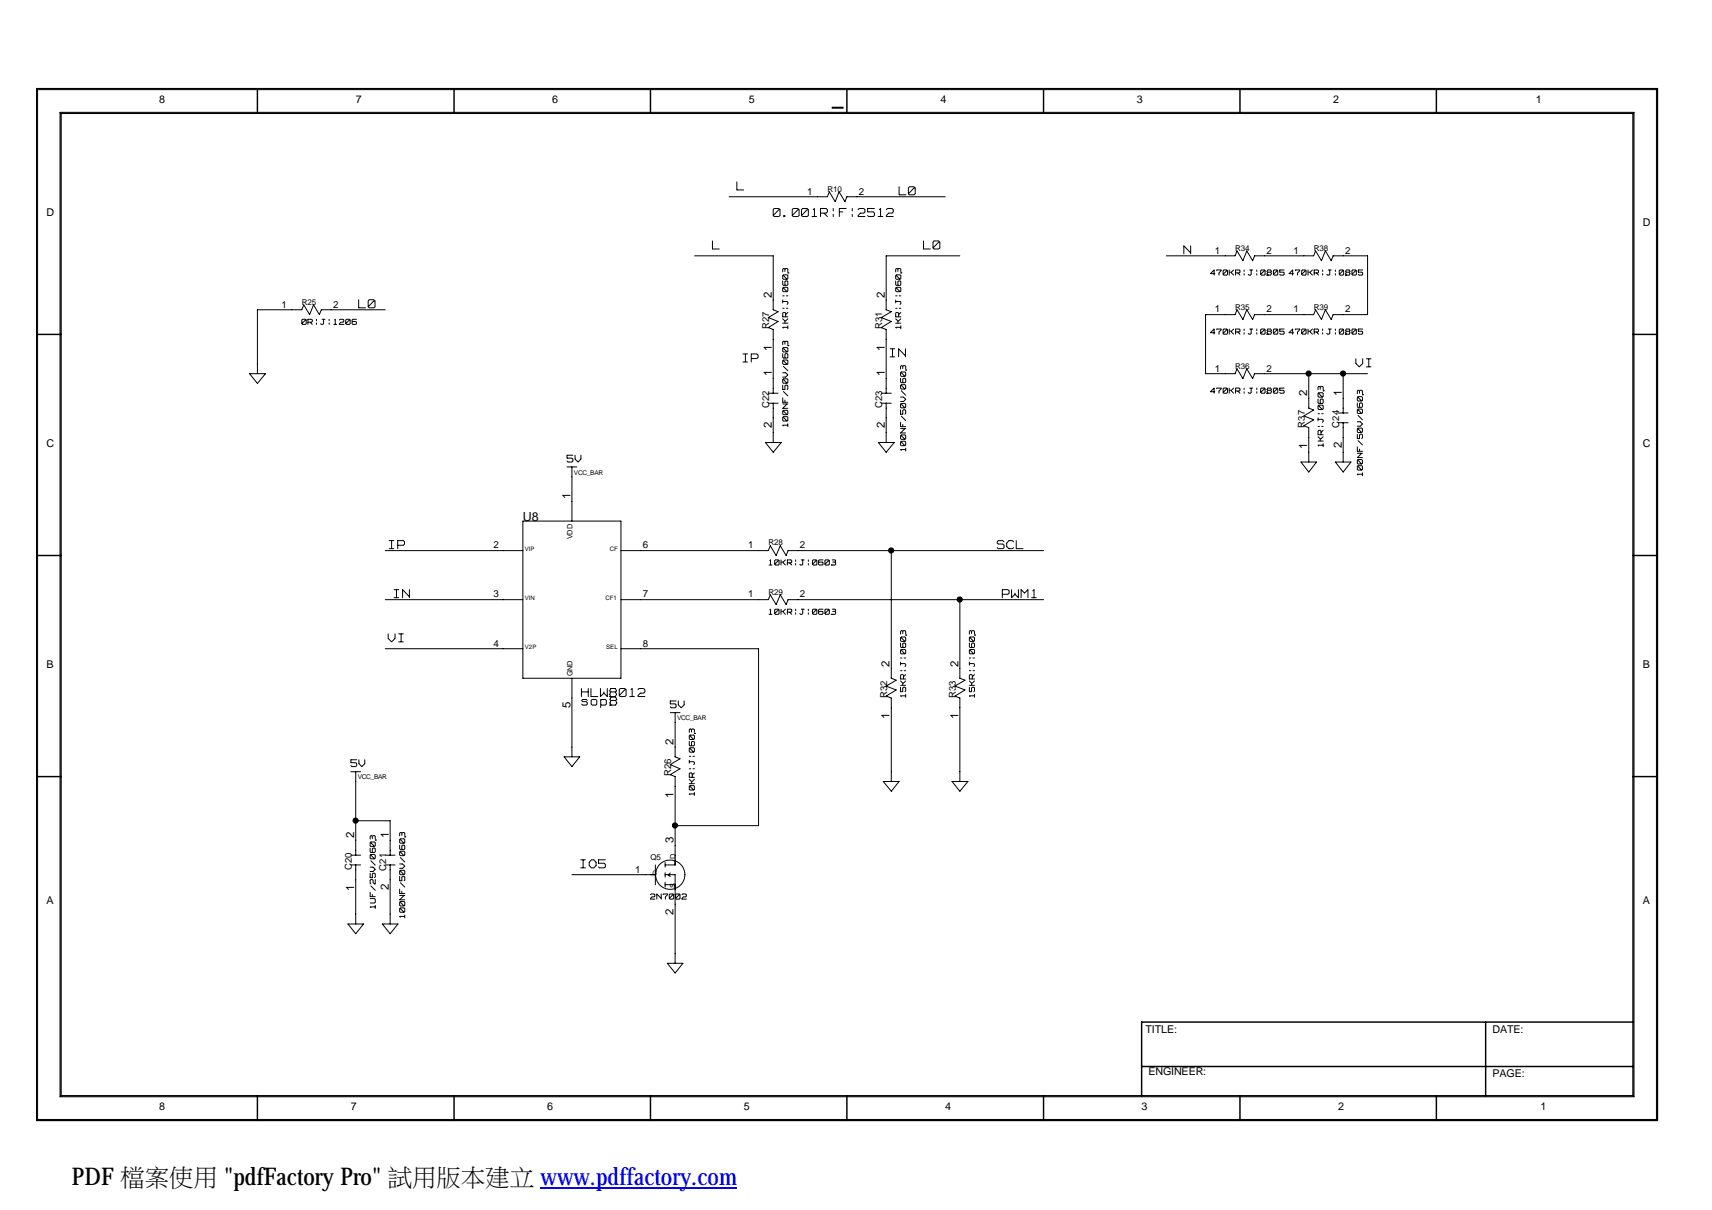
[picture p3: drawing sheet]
<svg xmlns="http://www.w3.org/2000/svg" width="297mm" height="210mm" viewBox="0 0 297 210" stroke-linecap="round" stroke-linejoin="round" font-family="sans-serif">
<g fill="none" stroke="#000" stroke-width=".25">
<path d="M6.3 15.4h281.3v179h-281.3zM10.6 19.7h272.7v170.4h-272.7zM44.7 15.4v4.3M78.8 15.4v4.3M112.9 15.4v4.3M146.9 15.4v4.3M181.1 15.4v4.3M215.1 15.4v4.3M249.2 15.4v4.3M6.3 58h4.3M283.3 58h4.3M6.3 96.4h4.3"/>
<path d="M283.3 96.4h4.3M6.3 134.7h4.3M283.3 134.7h4.3M257.8 177.3v12.8M283.3 177.3h-85.2v12.8M44.7 190.1v4.3M78.8 190.1v4.3M112.9 190.1v4.3M146.9 190.1v4.3M181.1 190.1v4.3M198.1 185h85.2M215.1 190.1v4.3"/>
<path d="M249.2 190.1v4.3"/>
</g>
<g fill="none" stroke="#000" stroke-width=".17">
<path d="M6.5 15.6h280.9v178.6h-280.9zM10.4 19.5h273.1v170.8h-273.1zM144.4 18.6h1.9v.2h-1.9zM126.5 34.1h17.1l.3-.8 1 1.7 .7-1.7 1 1.7 .3-.9h17.1M127.8 31.6v1.3M127.9 32.9h1.1M134.2 36.4v1M134.2 37.4l.1 .2M134.3 36.2l-.1 .2M134.4 37.6h.7M134.4 36.2h.7M135.1 36.4l-.9 1"/>
<path d="M135.1 36.4h.2M135.1 36.2l.2 .2M135.3 37.4l-.2 .2M135.3 36.4v1M136 37.4h.1M136 37.4v.2M136 37.6h.1M136.2 37.4v.2M137.5 37.4l.1 .2M137.5 36.4v1M137.6 36.2l-.1 .2M137.7 37.6h.7"/>
<path d="M137.7 36.2h.7M138.4 36.4l-.9 1M138.4 36.4h.2M138.4 36.2l.2 .2M138.6 37.4l-.2 .2M138.6 36.4v1M139.1 37.4l.1 .2M139.1 36.4v1M139.2 36.2l-.1 .2M139.3 36.2h.7l.3 .2M140 36.4l-.9 1M140 36.4h.2"/>
<path d="M140.3 36.4v1M140.3 37.4l-.3 .2h-.7M140.9 37.6h.8M141.3 36.2l-.2 .2M141.3 36.2v1.3M142.4 36.2h.9M142.4 36.2v1.4M142.4 37h.9M143 37l.6 .6M143.3 36.2l.3 .2M143.6 36.8l-.3 .2M143.6 36.4v.3"/>
<path d="M144.6 36.2v.4M144.6 37.2v.4M145.6 36.2h1.2M145.6 36.2v1.4M145.7 36.8h.5M147.9 36.2v.4M147.9 37.2v.4M148.9 37.4v.2M148.9 37.6h1.2M149.1 36.2l-.2 .2M149.1 36.2h.7M149.3 37l-.4 .4"/>
<path d="M149.3 37h.5M149.9 36.2l.2 .2M150.1 36.4v.3M150.1 36.8l-.2 .2M150.5 37.4l.2 .2M150.7 37.6h.8M151.5 36.8l.2 .2M151.7 37.4l-.2 .2M151.7 37v.4M151.7 36.2h-1.1l-.1 .6h1M152.4 37.6h.8M152.8 36.2l-.2 .2"/>
<path d="M152.8 36.2v1.3M153.8 37.4v.2M153.8 37.6h1.2M154 36.2l-.2 .2M154 36.2h.7M154.2 37l-.4 .4M154.2 37h.5M154.8 36.2l.2 .2M155 36.4v.3M155 36.8l-.2 .2M156 32.4v1.4M156 33.8h1.2"/>
<path d="M157.6 33.6l.2 .2M157.6 32.7v.9l.9-.9M157.8 32.4l-.2 .2M157.8 33.8h.7M157.8 32.4h.7M158.6 32.6h.1M158.6 32.4l.2 .2M158.8 33.6l-.2 .2M158.8 32.7v.9M52.4 56.1l.1 .2M52.4 55.6v.5M52.5 55.4l-.1 .1"/>
<path d="M52.5 56.3h.5M52.5 55.4h.5M53 55.6l-.6 .5M53 55.5h.1M53 55.4l.1 .1M53.1 56.1l-.1 .2M53.1 55.6v.5M53.4 55.4h.6M53.4 55.4v.9M53.5 55.9h.5M53.8 55.9l.4 .4M54.1 55.4l.1 .1"/>
<path d="M54.2 55.8l-.1 .1M54.2 55.6v.1M54.9 55.4v.2M54.9 56v.3M55.6 56.1l.2 .2M55.8 56.3h.2M55.9 55.4h.5M56.1 56.1l-.1 .2M56.1 55.4v.7M57.1 55.4v.2M57.1 56v.3M57.9 56.3h.5"/>
<path d="M58.2 55.4l-.2 .1M58.2 55.4v.8M58.9 56.2v.1M58.9 56.3h.7M59 55.4l-.1 .1M59.1 55.4h.4M59.1 55.9l-.2 .2M59.2 55.9h.3M59.5 55.4l.1 .1M59.6 55.6v.1M59.6 55.8l-.1 .1M60 56.1l.1 .2"/>
<path d="M60 55.6v.5M60.1 55.4l-.1 .1M60.2 56.3h.4M60.2 55.4h.4M60.6 55.6l-.6 .5M60.6 55.5h.1M60.6 55.4l.1 .1M60.7 56.1l-.1 .2M60.7 55.6v.5M61.1 56.1l.1 .2M61.1 55.6v.5M61.2 55.8l-.1 .1"/>
<path d="M61.2 55.4l-.1 .1M61.3 56.3h.4M61.3 55.8h.4M61.3 55.4h.5M61.7 55.8l.1 .1M61.8 55.9v.2M61.8 56.1l-.1 .2M62.2 52v1.4M62.3 53.4h1.1M63.9 53.2l.2 .2M63.9 52.3v.9M64.1 52l-.2 .2"/>
<path d="M64.1 53.4h.7M64.1 52h.7M64.8 52.3l-.9 .9M64.9 52.2h.1M64.9 52l.2 .2M65.1 53.2l-.2 .2M65.1 52.3v.9M66.8 53.7h-11l-.4 .9-1-1.7-.7 1.7-1-1.7-.3 .8h-7.7v11.1M120.5 44.4h13.7v9.3l.8 .4-1.7 1 1.7 .7-1.7 1 .9 .4v11M123.6 41.8v1.4M123.7 43.2h1.1M135.8 51.3h.3"/>
<path d="M135.8 53.5h.3M135.8 56.8l.1 .1M135.8 48.3l.1 .1M135.8 49.4l.1 .1M135.8 50.5l.1 .1M135.8 46.8v.4M135.8 47.9v.4M135.8 48.7v.6M135.8 50v.4M135.8 52v.5M135.8 54.4v.6M135.8 59.4v.4"/>
<path d="M135.8 56.1h.9M135.8 55.3l.4 .4M135.8 52.3h.7M135.8 55h.9M135.8 56.8h.9M135.9 59.2l-.1 .1M135.9 47.7v.1M135.9 49.9v.1M135.9 46.6l-.1 .1M135.9 47.7l-.1 .1M135.9 49.8l-.1 .2M135.9 54.2l-.1 .1"/>
<path d="M136 59.2h.1M136 46.6h.1M136 54.2h.1M136 47.7h.5M136 48.4h.5M136 49.5h.5M136 49.8h.5M136 50.6h.5M136 47.9l.5 .5M136 50l.5 .6M136.1 59.2l.1 .1M136.1 46.6l.1 .1"/>
<path d="M136.2 46.8v.3M136.2 48.9v.4M136.2 55.7v.3M136.2 59.4v.3M136.2 49.4l.1 .1M136.2 54.2l.1 .1M136.2 55.7h.1M136.3 59.2l-.1 .1M136.3 46.6l-.1 .1M136.3 48.7l-.1 .2M136.3 54.4v.5M136.4 59.2h.1"/>
<path d="M136.4 46.6h.1M136.4 48.7h.1M136.4 51.3h.3M136.4 53.5h.3M136.6 59.2l.1 .1M136.6 46.6l.1 .1M136.6 47.7l.1 .1M136.6 48.7l.1 .2M136.6 49.8l.1 .2M136.6 52.3l.1 .1M136.7 60h.1M136.7 47.3h.1"/>
<path d="M136.7 48.3l-.1 .1M136.7 49.4l-.1 .1M136.7 50.5l-.1 .1M136.7 46.8v.4M136.7 47.9v.4M136.7 48.9v.4M136.7 50v.4M136.7 52.5v.1M136.7 56.5v.5M136.7 59.4v.4M136.7 52.7l-.1 .1M136.7 54.2l-.3 .3"/>
<path d="M136.7 55.3l-.3 .3M155.4 48.3l.1 .1M155.4 49.4l.1 .1M155.4 50.5l.1 .1M155.4 51.3h.3M155.4 53.5h.3M155.4 56.8l.1 .1M155.4 55.3l.4 .4M155.4 46.8v.4M155.4 47.9v.4M155.4 48.7v.6M155.4 50v.4"/>
<path d="M155.4 52v.5M155.4 54.4v.6M155.4 56.1h.9M155.4 52.3h.7M155.4 55h.9M155.4 56.8h.9M155.5 46.6l-.1 .1M155.5 47.7v.1M155.5 49.9v.1M155.5 47.7l-.1 .1M155.5 49.8l-.1 .2M155.5 54.2l-.1 .1"/>
<path d="M155.6 46.6h.1M155.6 54.2h.1M155.6 47.9l.5 .5M155.6 47.7h.5M155.6 48.4h.5M155.6 49.5h.5M155.6 50l.5 .6M155.6 49.8h.5M155.6 50.6h.5M155.7 46.6l.1 .1M155.8 46.8v.3M155.8 48.9v.4"/>
<path d="M155.8 55.7v.3M155.8 49.4l.1 .1M155.8 54.2l.1 .1M155.8 55.7h.1M155.9 46.6l-.1 .1M155.9 48.7l-.1 .2M155.9 54.4v.5M156 46.6h.1M156 48.7h.1M156 51.3h.3M156 53.5h.3M156.2 46.6l.1 .1"/>
<path d="M156.2 47.7l.1 .1M156.2 48.7l.1 .2M156.2 49.8l.1 .2M156.2 52.3l.1 .1M156.3 47.3h.1M156.3 48.3l-.1 .1M156.3 49.4l-.1 .1M156.3 50.5l-.1 .1M156.3 46.8v.4M156.3 47.9v.4M156.3 48.9v.4M156.3 50v.4"/>
<path d="M156.3 52.5v.1M156.3 56.5v.5M156.3 52.7l-.1 .1M156.3 54.2l-.3 .3M156.3 55.3l-.3 .3M160.2 41.8v1.4M160.3 43.2h1.1M161.9 43l.2 .2M161.9 42.1v.9M162.1 41.8l-.2 .2M162.1 43.2h.7M162.1 41.8h.7"/>
<path d="M162.8 42.1l-.9 .9M162.9 42h.1M162.9 41.8l.2 .2M163.1 43l-.2 .2M163.1 42.1v.9M166.5 44.4h-12.7v9.3l.8 .4-1.7 1 1.7 .7-1.7 1 .9 .4v11M202.4 44.4h11.9l.3-.9 1 1.7 .7-1.7 1 1.7 .4-.8h10.2l.4-.9 1 1.7 .7-1.7 1 1.7 .3-.8h6v10.2h-6l-.3 .8-1-1.7-.7 1.7-1-1.7-.4 .9h-10.2l-.4 .8-1-1.7-.7 1.7-1-1.7-.3 .9h-5.1v10.2h5.1l.3-.8 1 1.7 .7-1.7 1 1.7 .4-.9h19.6M205.4 42.6l1.1 1.2M205.4 42.7v1.3M206.6 42.6v1.4M210.1 57.7h.7M210.1 47.5h.7"/>
<path d="M210.7 46.9v.8M210.7 57.1v.9M210.7 46.8l-.7 .7M210.7 57.1l-.7 .6M211.1 46.8v.2M211.1 57.1v.1M211.2 57.1h.6M211.2 46.8h.6M211.5 47.4v.3M211.5 57.6v.4M211.8 47l-.3 .3M211.8 57.2l-.3 .4"/>
<path d="M211.9 46.8v.2M211.9 57.1v.1M212.2 47.6l.1 .1M212.2 57.2v.6l.1 .2M212.2 47v.6M212.3 46.8l-.1 .2M212.3 57.1l-.1 .1M212.4 58h.4M212.4 47.7h.4M212.4 57.1h.4M212.4 46.8h.4M212.8 47l-.5 .6"/>
<path d="M212.8 57.2l-.5 .6M212.9 57.2h.1M212.9 47h.1M212.9 46.8l.1 .2M212.9 57.1l.1 .1M213 47.6l-.1 .1M213 57.2v.6l-.1 .2M213 47v.6M213.3 46.8v.9M213.3 57.1v.9M213.3 57.5h.3M213.3 47.2h.3"/>
<path d="M213.7 57.5v.1M213.7 47.4l.3 .3M213.7 57.6l.3 .4M214 46.8l-.3 .5M214 57.1l-.3 .4M214.4 57.1h.6M214.4 46.8h.6M214.4 46.9v.8M214.4 57.1v.9M214.4 57.6h.6M214.4 47.3h.6M214.8 47.4l.3 .3"/>
<path d="M214.8 57.6l.3 .4M215 46.8l.1 .2M215 57.1l.1 .1M215.1 47.2l-.1 .1M215.1 47v.2M215.1 57.2v.2M215.1 57.5l-.1 .1M215.9 46.8v.3M215.9 47.5v.2M215.9 57.1v.2M215.9 57.7v.3M216.6 47.6l.1 .1"/>
<path d="M216.6 57.8l.1 .2M216.7 58h.2M216.7 47.7h.2M216.8 57.1h.5M216.8 46.8h.5M217.1 47.6l-.1 .1M217.1 57.1v.7l-.1 .2M217.1 46.9v.7M218.1 46.8v.3M218.1 47.5v.2M218.1 57.1v.2M218.1 57.7v.3"/>
<path d="M218.7 47.6l.2 .1M218.7 57.2v.6l.2 .2M218.7 47v.6M218.9 46.8l-.2 .2M218.9 57.1l-.2 .1M218.9 58h.4M218.9 47.7h.4M218.9 57.1h.4M218.9 46.8h.4M219.3 47l-.5 .6M219.3 57.2l-.5 .6M219.4 57.2h.1"/>
<path d="M219.4 47h.1M219.4 46.8l.1 .2M219.4 57.1l.1 .1M219.5 47.6l-.1 .1M219.5 57.2v.6l-.1 .2M219.5 47v.6M219.8 47.7h.1M219.8 58h.1M220 46.8l-.2 .3 .2 .1-.2 .3 .2 .2M220 57.1l-.2 .2 .2 .2-.2 .2 .2 .3M220 58h.4M220 57.5h.4"/>
<path d="M220 47.7h.4M220 47.2h.4M220 57.1h.4M220 46.8h.4M220.5 46.8l.1 .3-.1 .1 .1 .3-.1 .2M220.5 57.1l.1 .2-.1 .2 .1 .2-.1 .3M220.9 47.6l.2 .1M220.9 57.2v.6l.2 .2M220.9 47v.6M221.1 46.8l-.2 .2M221.1 57.1l-.2 .1M221.1 58h.4"/>
<path d="M221.1 47.7h.4M221.1 57.1h.4M221.1 46.8h.4M221.5 57.2l-.5 .6M221.5 47l-.5 .6M221.6 57.2h.1M221.6 47h.1M221.6 46.8l.1 .2M221.6 57.1l.1 .1M221.7 47.6l-.1 .1M221.7 57.2v.6l-.1 .2M221.7 47v.6"/>
<path d="M222 47.6l.2 .1M222 57.8l.2 .2M222 46.8v.4M222 57.1v.4M222.1 57.5h.5M222.1 47.2h.5M222.1 57.1h.7M222.1 46.8h.7M222.2 58h.4M222.2 47.7h.4M222.7 47.2l.1 .1M222.7 57.5l.1 .1"/>
<path d="M222.8 47.6l-.1 .1M222.8 47.4v.2M222.8 57.6l-.1 .4M223.7 57.7h.7M223.7 47.5h.7M224.3 57.1l-.7 .6M224.3 46.9v.8M224.3 57.1v.9M224.3 46.8l-.7 .7M224.7 46.8v.2M224.7 57.1v.1M224.8 57.1h.7"/>
<path d="M224.8 46.8h.7M225.1 47.4v.3M225.1 57.6v.4M225.5 57.2l-.4 .4M225.5 47l-.4 .3M225.5 46.8v.2M225.5 57.1v.1M225.8 57.2v.6l.2 .2M225.8 47.6l.2 .1M225.8 47v.6M226 57.1l-.2 .1M226 46.8l-.2 .2"/>
<path d="M226 58h.4M226 47.7h.4M226 57.1h.4M226 46.8h.4M226.4 57.2l-.5 .6M226.4 47l-.5 .6M226.5 57.2h.1M226.5 57.1l.1 .1M226.5 47h.1M226.5 46.8l.1 .2M226.6 57.2v.6l-.1 .2M226.6 47.6l-.1 .1"/>
<path d="M226.6 47v.6M226.9 46.8v.9M226.9 57.1v.9M227 57.5h.3M227 47.2h.3M227.3 57.5v.1M227.4 57.6l.3 .4M227.4 47.4l.3 .3M227.7 46.8l-.4 .5M227.7 57.1l-.4 .4M228 57.1h.6M228 46.9v.8"/>
<path d="M228 57.1v.9M228 46.8h.6M228 57.6h.6M228 47.3h.6M228.4 57.6l.4 .4M228.4 47.4l.4 .3M228.6 57.1l.2 .1M228.6 46.8l.2 .2M228.8 57.5l-.2 .1M228.8 47v.2M228.8 57.2v.2M228.8 47.2l-.2 .1"/>
<path d="M229.5 46.8v.3M229.5 47.5v.2M229.5 57.1v.2M229.5 57.7v.3M230.2 57.8l.1 .2M230.2 47.6l.1 .1M230.4 58h.1M230.4 47.7h.1M230.5 57.1h.5M230.5 46.8h.5M230.7 57.1v.7l-.1 .2M230.7 47.6l-.1 .1"/>
<path d="M230.7 46.9v.7M231.7 46.8v.3M231.7 47.5v.2M231.7 57.1v.2M231.7 57.7v.3M232.4 57.2v.6l.1 .2M232.4 47.6l.1 .1M232.4 47v.6M232.5 57.1l-.1 .1M232.5 46.8l-.1 .2M232.5 58h.5M232.5 47.7h.5"/>
<path d="M232.5 57.1h.5M232.5 46.8h.5M233 57.2l-.6 .6M233 47l-.6 .6M233 57.2h.1M233 57.1l.1 .1M233 47h.1M233 46.8l.1 .2M233.1 57.2v.6l-.1 .2M233.1 47.6l-.1 .1M233.1 47v.6M233.5 58h.1"/>
<path d="M233.5 47.7h.1M233.6 57.1l-.1 .2 .1 .2-.1 .2 .1 .3M233.6 46.8l-.1 .3 .1 .1-.1 .3 .1 .2M233.6 58h.5M233.6 57.5h.5M233.6 47.7h.5M233.6 47.2h.5M233.6 57.1h.5M233.6 46.8h.5M234.1 57.1l.1 .2-.1 .2 .1 .2-.1 .3M234.1 46.8l.1 .3-.1 .1 .1 .3-.1 .2M234.6 57.2v.6l.1 .2"/>
<path d="M234.6 47.6l.1 .1M234.6 47v.6M234.7 57.1l-.1 .1M234.7 46.8l-.1 .2M234.7 58h.5M234.7 47.7h.5M234.7 57.1h.5M234.7 46.8h.5M235.2 57.2l-.6 .6M235.2 47l-.6 .6M235.2 57.2h.1M235.2 57.1l.1 .1"/>
<path d="M235.2 47h.1M235.2 46.8l.1 .2M235.3 57.2v.6l-.1 .2M235.3 47.6l-.1 .1M235.3 47v.6M235.7 57.8l.1 .2M235.7 47.6l.1 .1M235.7 46.8v.4M235.7 57.1v.4M235.7 57.5h.6M235.7 47.2h.6M235.7 57.1h.7"/>
<path d="M235.7 46.8h.7M235.8 58h.5M235.8 47.7h.5M236.3 57.5l.1 .1M236.3 47.2l.1 .1M236.4 57.6l-.1 .4M236.4 47.4v.2M236.4 47.6l-.1 .1M43.3 64.8h2.8l-1.4 1.7zM98.4 80l.2 .2M98.4 79v.5M98.4 79.5h.8"/>
<path d="M98.4 79h1M99.2 79.5l.2 .1M99.4 80l-.2 .2M99.4 79.7v.2M99.8 79.6l.4 .5M99.8 79v.6M100.8 79v.6M100.8 79.6l-.5 .6M128.9 61.4h.8M128.9 62.8h.8M129.3 61.4v1.4M130.3 61.4h1"/>
<path d="M130.3 61.4v1.4M130.4 62.2h.9M131.3 61.4l.2 .2M131.5 62l-.2 .2M131.5 61.7v.2M132.8 76.8h2.8l-1.4 1.7zM133.3 68.2h1.7M133.3 69.9h1.7M134.2 69.9v6.9M135.8 60.9l.1 .2M135.8 62l.1 .1M135.8 63.1l.1 .1"/>
<path d="M135.8 66.4l.1 .1M135.8 71.8l.1 .1M135.8 72.9l.1 .1M135.8 73.8l.1 .1M135.8 60.5v.4M135.8 61.4v.5M135.8 62.6v.4M135.8 65.9v.4M135.8 66.8v.7M135.8 69v.8M135.8 71.3v.5M135.8 72.4v.5"/>
<path d="M135.8 64.7h.5M135.8 65.4h.5M135.8 67.6h.4M135.8 70.1h.9M135.8 69.8h.9M135.8 70.8h.9M135.8 73.8h.9M135.9 60.3v.1M135.9 62.5v.1M135.9 65.8h.1M135.9 71.2v.1M135.9 72.3v.1"/>
<path d="M135.9 60.3l-.1 .1M135.9 62.5l-.1 .1M135.9 65.7l-.1 .1M135.9 71.2l-.1 .1M135.9 72.3l-.1 .1M135.9 63.6l.8 .7M135.9 67.9l.8 .8M136 60.5l.5 .5M136 60.3h.5M136 61.1h.5M136 62.1h.5M136 62.6l.5 .6"/>
<path d="M136 62.5h.5M136 63.2h.5M136 65.9l.5 .5M136 65.7h.5M136 66.5h.5M136 71.3l.5 .6h-.5M136 71.2h.5M136 72.4l.5 .6M136 72.3h.5M136 73h.5M136.2 61.5v.4M136.2 67v.5"/>
<path d="M136.2 69.4v.3M136.2 62l.1 .1M136.3 61.4l-.1 .1M136.3 66.8l-.1 .1M136.3 64.7l.4 .3M136.4 61.4h.1M136.4 66.8h.1M136.5 70.1l-.7 .7M136.6 60.3l.1 .1M136.6 61.4l.1 .1M136.6 62.5l.1 .1M136.6 65.7l.1 .1"/>
<path d="M136.6 66.8l.1 .1M136.6 71.2l.1 .1M136.6 72.3l.1 .1M136.7 65.1l-.4 .3M136.7 60.9l-.1 .2M136.7 62l-.1 .1M136.7 63.1l-.1 .1M136.7 66.4l-.1 .1M136.7 67.5l-.1 .1M136.7 71.8l-.1 .1M136.7 72.9l-.1 .1M136.7 60.5v.4"/>
<path d="M136.7 61.5v.4M136.7 62.6v.4M136.7 65.9v.4M136.7 67v.4M136.7 71.3v.5M136.7 72.4v.5M136.7 73.5v.5M152.4 76.8h2.8l-1.4 1.7zM152.9 68.2h1.7M152.9 69.9h1.7M153.8 69.9v6.9M154.4 60.5h.8"/>
<path d="M154.4 61.9h.8M154.9 60.6v1.3M155.9 60.6v1.3M155.9 60.5l1.2 1.2M156.3 65.2l.1 .1M156.3 66.3l.1 .1M156.3 67.4l.1 .1M156.3 70.6l.1 .2M156.3 76.1l.1 .1M156.3 77.2l.1 .1M156.3 78l.1 .1M156.3 63.6v.4"/>
<path d="M156.3 64.7v.4M156.3 65.6v.6M156.3 66.9v.4M156.3 71.1v.7M156.3 73.3v.7M156.3 75.6v.4M156.3 76.7v.4M156.3 68.9h.4M156.3 69.7h.4M156.3 71.9h.3M156.3 74.4h.8M156.3 74h.8"/>
<path d="M156.3 75.1h.8M156.3 78h.8M156.4 64.6v.1M156.4 66.8v.1M156.4 70v.1M156.4 75.5v.1M156.4 76.6v.1M156.4 63.4l-.1 .2M156.4 64.5l-.1 .2M156.4 66.7l-.1 .2M156.4 70l-.1 .1v.5M156.4 75.5l-.1 .1"/>
<path d="M156.4 76.6l-.1 .1M156.4 67.8l.7 .8M156.4 72.2l.7 .8M156.4 63.4h.1M156.4 66.9l.6 .6M156.4 70h.6M156.4 75.5h.6M156.4 64.7l.6 .5M156.4 64.5h.6M156.4 65.3h.6M156.4 66.4h.6M156.4 66.7h.6"/>
<path d="M156.4 67.5h.6M156.4 70.2l.6 .5M156.4 70.8h.6M156.4 75.6l.6 .6M156.4 76.2h.6M156.4 76.7l.6 .6M156.4 76.6h.6M156.4 77.3h.6M156.5 63.4l.1 .2M156.6 63.6v.3M156.6 65.8v.4M156.6 71.3v.5"/>
<path d="M156.6 73.6v.4M156.6 66.3l.1 .1M156.8 65.6l-.2 .2M156.8 63.4l-.1 .1M156.8 71.1l-.2 .1M156.8 68.9l.3 .4M156.8 63.4h.2M156.8 65.6h.2M156.8 71.1h.2M157 74.4l-.7 .7M157 70l.1 .2v.4M157 63.4l.1 .2"/>
<path d="M157 64.5l.1 .2M157 65.6l.1 .2M157 66.7l.1 .2M157 71.1l.1 .1M157 75.5l.1 .1M157 76.6l.1 .1M157.1 69.3l-.3 .4M157.1 60.5v1.4M157.1 64.2h.1M157.1 63.6v.4M157.1 64.7v.4M157.1 65.8v.4"/>
<path d="M157.1 66.9v.4M157.1 71.3v.4M157.1 75.6v.4M157.1 76.7v.4M157.1 77.7v.5M157.1 65.2l-.1 .1M157.1 66.3l-.1 .1M157.1 67.4l-.1 .1M157.1 70.6l-.1 .2M157.1 71.7l-.1 .2M157.1 76.1l-.1 .1M157.1 77.2l-.1 .1"/>
<path d="M210.1 68h.7M210.7 67.3l-.7 .7M210.7 67.4v.8M211.1 67.3v.2M211.2 67.3h.6M211.5 67.9v.3M211.8 67.5l-.3 .3M211.9 67.3v.2M212.2 68.1l.1 .1M212.2 67.5v.5M212.3 67.3l-.1 .2M212.4 68.2h.4"/>
<path d="M212.4 67.3h.4M212.8 67.5l-.5 .5M212.9 67.5h.1M212.9 67.3l.1 .2M213 68.1l-.1 .1M213 67.5v.5M213.3 67.3v.9M213.3 67.7h.3M213.7 67.7v.1M213.7 67.9l.3 .3M214 67.3l-.3 .4M214.4 67.4v.8"/>
<path d="M214.4 67.3h.6M214.4 67.8h.6M214.8 67.9l.3 .3M215 67.3l.1 .2M215.1 67.5v.2M215.1 67.7l-.1 .1M215.9 67.3v.3M215.9 68v.2M216.6 68.1l.1 .1M216.7 68.2h.2M216.8 67.3h.5M217.1 68.1l-.1 .1"/>
<path d="M217.1 67.4v.6M218.1 67.3v.3M218.1 68v.2M218.7 68.1l.2 .1M218.7 67.5v.5M218.9 67.3l-.2 .2M218.9 68.2h.4M218.9 67.3h.4M219.3 67.5l-.5 .5M219.4 67.5h.1M219.4 67.3l.1 .2M219.5 68.1l-.1 .1"/>
<path d="M219.5 67.5v.5M219.8 68.2h.1M220 67.3l-.2 .3 .2 .1-.2 .3 .2 .2M220 67.7h.4M220 68.2h.4M220 67.3h.4M220.5 67.3l.1 .3-.1 .1 .1 .3-.1 .2M220.9 68.1l.2 .1M220.9 67.5v.5M221.1 67.3l-.2 .2M221.1 68.2h.4M221.1 67.3h.4"/>
<path d="M221.5 67.5l-.5 .5M221.6 67.5h.1M221.6 67.3l.1 .2M221.7 68.1l-.1 .1M221.7 67.5v.5M222 68.1l.2 .1M222 67.3v.4M222.1 67.7h.5M222.1 67.3h.7M222.2 68.2h.4M222.7 67.7l.1 .1M222.8 67.9v.1"/>
<path d="M222.8 68.1l-.1 .1M227.1 64.8v6l.8 .3-1.7 1.1 1.7 .6-1.7 1 .9 .4v6M228.7 68.8l.1 .1M228.7 69.9l.1 .1M228.7 70.9l.1 .1M228.7 71.8h.2M228.7 74h.2M228.7 77.2l.1 .2M228.7 67.2v.4M228.7 68.3v.4M228.7 69.2v.6M228.7 70.5v.4"/>
<path d="M228.7 72.5v.5M228.7 74.8v.6M228.7 76.5h.9M228.7 75.7l.4 .4M228.7 72.7h.7M228.7 75.4h.9M228.7 77.2h.8M228.8 67l-.1 .2M228.8 68.2v.1M228.8 70.3v.1M228.8 68.1l-.1 .2M228.8 70.3l-.1 .1"/>
<path d="M228.8 74.6l-.1 .2M228.9 68.3l.5 .5M228.9 67h.1M228.9 74.6h.1M228.9 68.1h.5M228.9 68.9h.5M228.9 70h.5M228.9 70.5l.5 .5M228.9 70.3h.5M228.9 71h.5M228.9 67l.2 .2M229.1 74.6l.1 .2"/>
<path d="M229.1 67.2v.3M229.1 69.4v.4M229.1 76.2v.3M229.1 69.9h.1M229.1 76.1h.1M229.2 67l-.1 .1M229.2 69.2l-.1 .2M229.2 74.8v.6M229.2 67h.2M229.2 69.2h.2M229.3 71.8h.3M229.3 74h.3"/>
<path d="M229.4 67l.2 .2M229.4 68.1l.2 .2M229.4 70.3l.2 .1M229.4 69.2l.2 .2M229.4 72.7l.2 .2M229.6 67.8h.1M229.6 68.8l-.2 .1M229.6 69.9l-.2 .1M229.6 70.9l-.2 .1M229.6 67.2v.4M229.6 68.3v.4M229.6 69.4v.4"/>
<path d="M229.6 70.5v.4M229.6 72.9v.2M229.6 77v.5M229.6 73.1l-.2 .2M229.6 74.6l-.4 .4M229.6 75.7l-.4 .4M232.2 71.6h1.7M232.2 73.3h1.7M233 64.8v6.8M233 73.3v6.9M235.2 63l.6 .6M235.2 62.2v.8"/>
<path d="M235.5 69.4l.1 .2M235.5 70.5l.1 .2M235.5 71.6l.1 .1M235.5 74.9l.1 .1M235.5 67.9v.4M235.5 69v.4M235.5 69.9v.6M235.5 71.1v.5M235.5 74.4v.5M235.5 75.3v.7M235.5 77.5v.8M235.5 79.9v.4"/>
<path d="M235.5 73.2h.5M235.5 73.9h.5M235.5 76.1h.4M235.5 78.6h.9M235.5 78.3h.9M235.5 79.4h.9M235.6 67.7l-.1 .1M235.6 68.8v.1M235.6 71v.1M235.6 74.3v.1M235.6 79.8v.1M235.6 68.8l-.1 .1"/>
<path d="M235.6 71l-.1 .1M235.6 74.3l-.1 .1M235.6 79.7l-.1 .2M235.6 76.4l.8 .8M235.6 72.1l.8 .7M235.7 71.1l.5 .6M235.7 67.7h.1M235.7 69l.5 .5M235.7 68.8h.5M235.7 69.6h.5M235.7 70.7h.5M235.7 71h.5"/>
<path d="M235.7 71.7h.5M235.7 74.4l.5 .6M235.7 74.3h.5M235.7 75h.5M235.7 79.9l.5 .5M235.7 79.7h.5M235.8 67.7l.1 .1M235.9 67.9v.3M235.9 70.1v.4M235.9 75.5v.5M235.9 77.9v.3M235.9 70.5l.1 .1"/>
<path d="M236 67.7l-.1 .1M236 69.9l-.1 .1M236 75.3l-.1 .2M236 73.2l.4 .3M236.1 67.7h.1M236.1 69.9h.1M236.1 75.3h.1M236.2 78.7l-.7 .7M236.3 67.7l.1 .1M236.3 68.8l.1 .1M236.3 71l.1 .1M236.3 69.9l.1 .1"/>
<path d="M236.3 74.3l.1 .1M236.3 75.3l.1 .2M236.3 79.7l.1 .2M236.3 73.6l-.3 .3M236.4 68.5h.1M236.4 69.4l-.1 .2M236.4 70.5l-.1 .2M236.4 71.6l-.1 .1M236.4 74.9l-.1 .1M236.4 76l-.1 .1M236.4 67.9v.4M236.4 69v.4"/>
<path d="M236.4 70.1v.4M236.4 71.1v.5M236.4 74.4v.5M236.4 75.5v.4M236.4 79.9v.4M236.4 62.2v.8M236.4 63l-.6 .6M237.1 62.2h.8M237.1 63.6h.8M237.5 62.3v1.3M66.8 95.5h23.9M67.5 93.8h.8"/>
<path d="M67.5 95.2h.8M67.9 93.8v1.3M69 93.8h.9M69 93.8v1.4M69 94.6h.9M70 93.8l.2 .2M70.2 94.4l-.2 .2M70.2 94v.3M90.7 90.4h17v27.3h-17zM98.4 81h1.7M98.6 80.2h.6M99.2 81v9.4"/>
<path d="M107.7 95.5h25.6l.3-.8 1.1 1.7 .7-1.7 1 1.7 .3-.9h44.4M133.4 98h.5M133.7 97.1l-.1 .2M133.7 97.2v.8M134.4 97.9l.1 .1M134.4 97.3v.5M134.5 97.1l-.1 .2M134.6 98h.4M134.6 97.1h.4M135 97.3l-.5 .5M135 97.3h.1M135 97.1l.2 .2"/>
<path d="M135.2 97.9l-.2 .1M135.2 97.3v.5M135.5 97.1v.9M135.6 97.5h.2M135.9 97.6h.1M135.9 97.7l.4 .3M136.3 97.1l-.4 .4M136.6 97.1h.6M136.6 97.2v.8M136.7 97.6h.5M137 97.7l.4 .3M137.2 97.1l.2 .2"/>
<path d="M137.4 97.5l-.2 .1M137.4 97.3v.2M138 97.1v.3M138 97.8v.2M138.8 97.9l.1 .1M138.9 98h.2M139 97.1h.5M139.3 97.9l-.2 .1M139.3 97.2v.6M140.3 97.1v.3M140.3 97.8v.2M141 97.9l.1 .1"/>
<path d="M141 97.3v.5M141.1 97.1l-.1 .2M141.1 98h.5M141.1 97.1h.5M141.6 97.3l-.6 .5M141.6 97.3h.1M141.6 97.1l.1 .2M141.7 97.9l-.1 .1M141.7 97.3v.5M142 97.9l.2 .1M142 97.3v.5M142.2 97.5l-.1 .1"/>
<path d="M142.2 97.1l-.2 .2M142.2 97.5h.4M142.2 98h.4M142.2 97.1h.6M142.7 97.5l.1 .1M142.8 97.7v.1M142.8 97.9l-.1 .1M143.1 97.9l.2 .1M143.1 97.3v.5M143.3 97.1l-.2 .2M143.3 98h.4M143.3 97.1h.4"/>
<path d="M143.7 97.3l-.5 .5M143.8 97.3h.1M143.8 97.1l.1 .2M143.9 97.9l-.1 .1M143.9 97.3v.5M144.2 98h.1M144.4 98h.4M144.4 97.1h.4M144.5 97.5h.3M144.9 97.1l.1 .2M144.9 97.6h.1M145 97.3h.1"/>
<path d="M145 97.7v.1M145 97.9l-.1 .1M145 97.4l-.1 .1M154.6 95.5v22.2l.9 .3-1.7 1 1.7 .7-1.7 1 .8 .4v14.5M173 94v.2M173 94.2l.2 .2M173 95l.2 .2M173.2 93.8l-.1 .2M173.2 93.8h.7M173.2 95.2h.7M173.2 94.4h.7M174 93.8l.2 .2"/>
<path d="M174 94.4l.2 .2M174.2 94.6v.4M174.2 95l-.2 .2M174.7 94.2v.6M174.7 94.8l.3 .4M175 93.8l-.3 .4M175.1 93.8h.5M175.1 95.2h.5M175.6 93.8l.3 .2M175.9 95l-.3 .2M176.3 93.8v1.4M176.4 95.2h1.1"/>
<path d="M225.7 80.2h2.7l-1.3 1.7zM231.7 80.2h2.7l-1.4 1.7zM235.5 80.4l.1 .1M235.5 81.4l.1 .1M235.5 82.3l.1 .1M235.5 81v.4M235.5 82.3h.8M235.6 80.8v.1M235.6 80.8l-.1 .1M235.7 80.5h.5M235.7 81l.5 .5M235.7 80.8h.5"/>
<path d="M235.7 81.5h.5M236.3 80.8l.1 .1M236.4 80.4l-.1 .1M236.4 81.4l-.1 .1M236.4 81v.4M236.4 82v.5M66.8 104h23.9M66.8 112.5h23.9M67.4 110.8l.5 .5M67.4 110v.7M68.4 102.3h.8M68.4 103.7h.8"/>
<path d="M68.5 110v.7M68.5 110.8l-.6 .6M68.8 102.3v1.3M69.2 110h.8M69.2 111.4h.8M69.6 110v1.3M69.8 102.3l1.2 1.2M69.8 102.3v1.4M71 102.3v1.4M99.2 117.7v13.6M100.9 119.4v1.4M102.1 119.4v1.4"/>
<path d="M102.5 119.4v1.4M104.2 119.4v1.4M105.4 119.4v1.4M106 119.4l-.2 .5 .2 .1-.2 .5 .2 .3M106 119.4h.7M106.8 119.4l.2 .5-.2 .1 .2 .5-.2 .3M107.4 119.7v.9M107.6 119.4l-.2 .2M107.7 119.4h.7M107.7 104h25.6l.3-.8 1.1 1.7 .7-1.7 1 1.7 .3-.9h44.4M107.7 112.5h23.9v30.7h-14.5M108.4 119.7l-.9 .9"/>
<path d="M108.4 119.6h.2M108.4 119.4l.2 .2M108.6 119.7v.9M109.5 119.6l.2-.2v1.4M110.9 119.4l-.2 .2M110.9 119.4h.7M111.7 119.4l.2 .2M111.9 119.7v.3M133.4 106.6h.5M133.7 105.7l-.1 .1M133.7 105.7v.8M134.4 106.4l.1 .2"/>
<path d="M134.4 105.8v.6M134.5 105.7l-.1 .1M134.6 106.6h.4M134.6 105.7h.4M135 105.8l-.5 .6M135 105.8h.1M135 105.7l.2 .1M135.2 106.4l-.2 .2M135.2 105.8v.6M135.5 105.7v.9M135.6 106.1h.2M135.9 106.1v.1"/>
<path d="M135.9 106.2l.4 .4M136.3 105.7l-.4 .4M136.6 105.7v.9M136.6 105.7h.6M136.7 106.2h.5M137 106.2l.4 .4M137.2 105.7l.2 .1M137.4 105.8v.2M137.4 106.1l-.2 .1M138 105.7v.2M138 106.3v.3M138.8 106.4l.1 .2"/>
<path d="M138.9 106.6h.2M139 105.7h.5M139.3 106.4l-.2 .2M139.3 105.7v.7M140.3 105.7v.2M140.3 106.3v.3M141 106.4l.1 .2M141 105.8v.6M141.1 105.7l-.1 .1M141.1 106.6h.5M141.1 105.7h.5M141.6 105.8l-.6 .6"/>
<path d="M141.6 105.8h.1M141.6 105.7l.1 .1M141.7 106.4l-.1 .2M141.7 105.8v.6M142 106.4l.2 .2M142 105.8v.6M142.2 106.1h-.1M142.2 105.7l-.2 .1M142.2 106.1h.4M142.2 106.6h.4M142.2 105.7h.6M142.7 106.1l.1 .1"/>
<path d="M142.8 106.2v.2M142.8 106.4l-.1 .2M143.1 106.4l.2 .2M143.1 105.8v.6M143.3 105.7l-.2 .1M143.3 106.6h.4M143.3 105.7h.4M143.7 105.8l-.5 .6M143.8 105.8h.1M143.8 105.7l.1 .1M143.9 106.4l-.1 .2M143.9 105.8v.6"/>
<path d="M144.2 106.6h.1M144.4 106.6h.4M144.4 105.7h.4M144.5 106.1h.3M144.9 105.7l.1 .1M144.9 106.1l.1 .1M145 105.8v.1M145 106.2v.2M145 106.4l-.1 .2M145 105.9l-.1 .2M156.3 111.1l.1 .2M156.3 112.2l.1 .1"/>
<path d="M156.3 113.3l.1 .1M156.3 114.1h.2M156.3 116.3h.2M156.3 118.1l.3 .4M156.3 109.6v.4M156.3 111.6v.6M156.3 112.8v.5M156.3 114.9v.5M156.3 117.2v.6M156.3 119.2v.7M156.3 118.9h.8M156.3 120h.3"/>
<path d="M156.3 115.1h.7M156.3 117.8h.8M156.4 112.7l-.1 .1M156.4 109.4l-.1 .1M156.4 110.5v.1M156.4 112.7v.1M156.4 110.5l-.1 .1v.5M156.4 117l-.1 .2M156.4 109.4h.1M156.4 117h.2M156.4 110.7l.6 .5M156.4 110.5h.6"/>
<path d="M156.4 111.3h.6M156.4 112.3h.6M156.4 112.8l.6 .6M156.4 112.7h.6M156.4 113.4h.6M156.5 109.4l.1 .1M156.6 109.6v.3M156.6 111.7v.5M156.6 118.5v.3M156.6 119.4v.5M156.6 112.2l.1 .1M156.6 117l.2 .2"/>
<path d="M156.7 118.5h.1M156.8 109.4l-.1 .1M156.8 111.6l-.2 .1M156.8 119.2l-.2 .2M156.8 117.2v.5M156.8 109.4h.2M156.8 111.6h.2M156.8 119.2h.2M156.9 114.1h.2M156.9 116.3h.2M157 109.4l.1 .1M157 110.5l.1 .1v.5"/>
<path d="M157 111.6l.1 .1M157 112.7l.1 .1M157 115.1l.1 .1M157 119.2l.1 .2M157.1 110.2h.1M157.1 113.3l-.1 .1M157.1 112.2l-.1 .1M157.1 111.1l-.1 .2M157.1 109.6v.4M157.1 111.7v.5M157.1 112.8v.5M157.1 115.3v.2"/>
<path d="M157.1 119.4v.4M157.1 115.5l-.1 .1M157.1 119.9l-.1 .1M157.1 117l-.3 .4M157.1 118.1l-.3 .4M166.5 104v13.7l.9 .3-1.7 1 1.7 .7-1.7 1 .8 .4v14.5M168.2 114.1h.2M168.2 116.3h.2M168.2 111.1l.1 .2M168.2 112.2l.1 .1M168.2 113.3l.1 .1M168.2 118.9h.9"/>
<path d="M168.2 120h.4M168.2 109.6v.4M168.2 111.6v.6M168.2 112.8v.5M168.2 114.9v.5M168.2 117.2v.6M168.2 119.2v.7M168.2 118.1l.4 .4M168.2 115.1h.7M168.2 117.8h.9M168.3 109.4l-.1 .1M168.3 110.5v.1"/>
<path d="M168.3 112.7v.1M168.3 110.5l-.1 .1v.5M168.3 112.7l-.1 .1M168.3 117l-.1 .2M168.4 109.4h.1M168.4 117h.1M168.4 110.5h.5M168.4 111.3h.5M168.4 112.3h.5M168.4 112.7h.5M168.4 113.4h.5M168.4 110.7l.5 .5"/>
<path d="M168.4 112.8l.5 .6M168.4 109.4l.2 .1M168.6 109.6v.3M168.6 111.7v.5M168.6 118.5v.3M168.6 119.4v.5M168.6 112.2l.1 .1M168.6 117l.1 .2M168.6 118.5h.1M168.7 109.4l-.1 .1M168.7 111.6l-.1 .1M168.7 119.2l-.1 .2"/>
<path d="M168.7 117.2v.5M168.7 109.4h.2M168.7 111.6h.2M168.7 119.2h.2M168.8 114.1h.3M168.8 116.3h.3M169 109.4l.1 .1M169 110.5l.1 .1v.5M169 111.6l.1 .1M169 112.7l.1 .1M169 115.1l.1 .1M169 119.2l.1 .2"/>
<path d="M169.1 110.2h.1M169.1 111.1l-.1 .2M169.1 112.2l-.1 .1M169.1 113.3l-.1 .1M169.1 109.6v.4M169.1 111.7v.5M169.1 112.8v.5M169.1 115.3v.2M169.1 119.4v.4M169.1 115.5l-.1 .1M169.1 119.9l-.1 .1M169.1 117l-.4 .4"/>
<path d="M169.1 118.1l-.4 .4M173.9 102.3h.9M173.9 102.3v1.4M173.9 103.1h.9M174.9 102.3l.2 .2M175.1 102.9l-.2 .2M175.1 102.5v.3M175.5 102.3v1.3M176.1 103.1l-.6 .6M176.1 102.9v.2M176.1 103.1l.6 .6M176.7 102.3v1.3"/>
<path d="M177.2 102.3l.5 .5M177.2 102.3v1.4M178.4 102.3l-.6 .6M178.4 102.3v1.4M179 103.7h.8M179.4 102.3l-.2 .2M179.4 102.3v1.3M60.9 132.8l.1 .2M60.9 133.9h1.7M60.9 131.8v.5M60.9 132.3h.8M60.9 131.8h1"/>
<path d="M61.1 133h.6M61.7 132.3l.2 .2M61.7 133.9v14.5M61.9 132.8l-.2 .2M61.9 132.5v.3M62.3 132.5l.4 .4M62.3 131.8v.6M63.3 131.8v.6M63.3 132.5l-.5 .5M97.9 131.3h2.7l-1.4 1.7zM100.9 121.5l.2 .2M100.9 122.1l.2 .2"/>
<path d="M100.9 120h1.1M101.1 121.3l-.1 .2M101.1 122.3h.6M101.1 121.3h.6M101.1 121.7h.6M101.7 121.3l.2 .2M101.7 121.7l.2 .2M101.9 122.2l-.2 .1M101.9 122v.1M102.6 122.1l.1 .2M102.6 120.8h1.1M102.6 121.6v.5"/>
<path d="M102.7 121.3l-.1 .2M102.8 122.3h.5M102.8 121.3h.5M103.4 121.3l.1 .2M103.5 122.1l-.1 .2M103.5 121.6v.5M104.2 121.3v1.4M104.3 122.2l.1 .1M104.4 121.3l-.1 .2M104.4 122.3h.6M104.4 121.3h.6M104.7 120.3l-.5 .5"/>
<path d="M104.8 120v.2M104.8 120.2l.6 .6M105 121.3l.2 .2M105.2 122.1l-.2 .2M105.2 121.6v.5M105.8 120.8h.1M105.8 122.3h.1M106 120.9l-.2 .4 .2 .2-.2 .4 .2 .4M106 120.8h.7M106 120h.7M106 120.9h.8M106 121.5h.8"/>
<path d="M106 122.3h.8M106.8 120.9l.2 .4-.2 .2 .2 .4-.2 .4M107.4 120.7l.2 .1M107.7 120.8h.7M108.6 120.7l-.2 .1M109.3 120.8h.8M110.7 120.7v.1M110.7 120.8h1.2M111.1 120.2l-.4 .5M111.1 120.2h.5M111.9 120l-.2 .2M116.3 122.6l.2 .2"/>
<path d="M116.3 123.6h1.7M116.3 121.6v.5M116.3 122.1h.8l.2 .2M116.3 121.6h1M117.1 123.6v7.7l.9 .3-1.7 1 1.7 .8-1.7 1 .8 .3v15.3h-1.7M117.3 122.6l-.2 .2h-.6M117.3 122.3v.3M117.7 122.3l.5 .4M117.7 121.6v.6M118.7 121.6v.6M118.7 122.3l-.5 .5M119.6 128.2l.1 .1"/>
<path d="M119.6 129.3l.1 .1M119.6 130.4l.1 .1M119.6 131.2h.2M119.6 133.4h.2M119.6 136.9l.1 .1M119.6 137.7l.1 .2M119.6 126.6v.5M119.6 127.7v.4M119.6 128.6v.6M119.6 129.9v.4M119.6 131.9v.5M119.6 134.3v.5"/>
<path d="M119.6 136.5v.4M119.6 135.9h.9M119.6 135.2l.4 .4M119.6 132.1h.7M119.6 134.8h.9M119.6 137.7h.8M119.7 126.5l-.1 .1M119.7 127.6h.1M119.7 129.8v.1M119.7 136.3v.1M119.7 127.5l-.1 .1M119.7 129.7l-.1 .2"/>
<path d="M119.7 134.1l-.1 .1M119.7 136.3l-.1 .1M119.8 126.5h.1M119.8 134.1h.1M119.8 127.7l.5 .5-.5 .1M119.8 127.5h.5M119.8 129.4h.5M119.8 129.9l.5 .5M119.8 129.7h.5M119.8 130.5h.5M119.8 136.5l.5 .5M119.8 136.3h.5"/>
<path d="M119.8 137h.5M119.8 126.5l.2 .1M120 126.6v.4M120 128.8v.4M120 135.6v.3M120 129.3h.1M120 134.1l.1 .1M120 135.6h.1M120.1 126.5h-.1M120.1 128.6l-.1 .1M120.1 134.3v.5M120.1 126.5h.2"/>
<path d="M120.1 128.6h.2M120.2 131.2h.3M120.2 133.4h.3M120.4 126.5l.1 .1M120.4 127.5l.1 .1M120.4 128.6l.1 .1M120.4 129.7l.1 .2M120.4 132.1l.1 .2M120.4 136.3l.1 .1M120.5 127.2h.1M120.5 128.2l-.1 .1M120.5 129.3l-.1 .1"/>
<path d="M120.5 130.4l-.1 .1M120.5 126.6v.5M120.5 127.7v.4M120.5 128.8v.4M120.5 129.9v.4M120.5 132.3v.2M120.5 136.5v.4M120.5 137.5v.5M120.5 132.5l-.1 .1M120.5 136.9l-.1 .1M120.5 134.1l-.4 .3M120.5 135.2l-.4 .3"/>
<path d="M153.2 135.6h2.8l-1.4 1.7zM156.3 120.7l.1 .1M156.3 120.7h.8M157.1 120.5v.5M165.2 135.6h2.7l-1.4 1.7zM168.2 120.7l.1 .1M168.2 120.7h.8M169.1 120.5v.5M60.9 150h1.7M60.9 148.4h1.7M61.7 150v10.3M61.7 142.4h6v6"/>
<path d="M64.2 146.7l.1 .1M64.2 147.8l.1 .1M64.2 148.9l.1 .1M64.2 153.2l.1 .1M64.2 157.3l.1 .2M64.2 145.1v.5M64.2 146.2v.5M64.2 147.1v.6M64.2 148.4v.4M64.2 151.5v.7M64.2 152.8v.4M64.2 154.8v.7"/>
<path d="M64.2 150.4h.5M64.2 151.2h.5M64.2 152.2h.4M64.2 155.9h.7M64.2 156.6h.7M64.3 155.5h.8M64.3 157.3h.8M64.3 145l-.1 .1M64.3 146.1v.1M64.3 148.3v.1M64.3 146.1l-.1 .1M64.3 148.2l-.1 .2"/>
<path d="M64.3 152.6l-.1 .1M64.3 149.3l.8 .8M64.3 153.7l.8 .7M64.4 145h.1M64.4 152.6h.2M64.4 146.2l.5 .6M64.4 146.1h.5M64.4 146.8h.5M64.4 147.9h.5M64.4 148.4l.5 .5M64.4 148.2h.5M64.4 149h.5"/>
<path d="M64.5 145l.1 .1M64.6 145.1v.4M64.6 147.3v.4M64.6 151.7v.5M64.6 155.2v.3M64.6 147.8h.1M64.6 152.6l.1 .1M64.7 145h-.1M64.7 147.1l-.1 .1M64.7 151.5l-.1 .1M64.7 152.8v.2M64.7 150.4l.4 .4"/>
<path d="M64.7 153.1l.3 .2M64.8 145h.1M64.8 147.1h.1M64.8 151.5h.1M65 145l.1 .1M65 146.1l.1 .1M65 147.1l.1 .1M65 148.2l.1 .2M65 151.5l.1 .1M65 155.9l.1 .1M65 153.3h.1M65.1 150.8l-.4 .4"/>
<path d="M65.1 145.7h.1M65.1 146.7l-.1 .1M65.1 147.8l-.1 .1M65.1 148.9l-.1 .1M65.1 152.1l-.1 .1M65.1 156.5l-.1 .1M65.1 145.1v.5M65.1 146.2v.5M65.1 147.3v.4M65.1 148.4v.4M65.1 151.7v.4M65.1 152.6v.7"/>
<path d="M65.1 156.1v.4M65.1 157.1v.5M66.8 150h1.7M66.8 148.4h1.7M67.7 150v10.3M69.3 146.1l.2 .2M69.3 147.2l.2 .2M69.3 148.3l.2 .1M69.3 151.6l.2 .1M69.3 157l.2 .2M69.3 158.1l.2 .2M69.3 159l.2 .1"/>
<path d="M69.3 144.6v.4M69.3 145.7v.4M69.3 146.6v.6M69.3 147.8v.5M69.3 151.1v.5M69.3 152v.8M69.3 154.2v.8M69.3 156.6v.4M69.3 157.7v.4M69.3 149.9h.5M69.3 150.6h.5M69.3 152.8h.4"/>
<path d="M69.3 155.3h.9M69.4 155h.8M69.4 156.1h.8M69.4 159h.8M69.5 144.4l-.2 .1M69.5 145.6h.1M69.5 147.7v.1M69.5 151v.1M69.5 156.4v.1M69.5 157.5v.1M69.5 145.5l-.2 .1M69.5 147.7l-.2 .1"/>
<path d="M69.5 151l-.2 .1M69.5 156.4l-.2 .1M69.5 157.5l-.2 .1M69.5 148.8l.7 .7M69.5 153.1l.7 .8M69.5 144.4l.2 .1M69.5 151.7h.6M69.5 145.7l.6 .5M69.5 145.5h.6M69.5 146.3h.6M69.5 147.4h.6M69.5 147.8l.6 .6"/>
<path d="M69.5 147.7h.6M69.5 148.4h.6M69.5 151.1l.6 .6M69.5 151h.6M69.5 156.6l.6 .5M69.5 156.4h.6M69.5 157.2h.6M69.5 157.7l.6 .5M69.5 157.5h.6M69.5 158.3h.6M69.7 144.6v.3M69.7 146.8v.4"/>
<path d="M69.7 152.2v.6M69.7 154.6v.4M69.7 147.2l.1 .1M69.8 144.4v.1M69.8 146.6l-.1 .1M69.8 152l-.1 .2M69.8 149.9l.4 .4M69.9 144.4h.2M69.9 146.6h.2M69.9 152h.2M70.1 155.4l-.8 .7M70.1 144.4l.1 .1"/>
<path d="M70.1 145.5l.1 .1M70.1 147.7l.1 .1M70.1 146.6l.1 .1M70.1 151l.1 .1M70.1 152l.1 .2M70.1 156.4l.1 .1M70.1 157.5l.1 .1M70.2 150.3l-.4 .3M70.2 145.2h.1M70.2 146.1l-.1 .2M70.2 147.2l-.1 .2M70.2 148.3l-.1 .1"/>
<path d="M70.2 151.6l-.1 .1M70.2 152.7l-.1 .1M70.2 157l-.1 .2M70.2 158.1l-.1 .2M70.2 144.6v.4M70.2 145.7v.4M70.2 146.8v.4M70.2 147.8v.5M70.2 151.1v.5M70.2 152.2v.4M70.2 156.6v.4M70.2 157.7v.4"/>
<path d="M70.2 158.7v.5M99.2 151.7h14.5M100.8 149.2h.8M100.8 150.6h.8M101.2 149.2v1.3M102.2 150.2l.4 .4M102.2 149.6v.5M102.6 149.2l-.4 .4M102.7 149.2h.3l.4 .4M103.4 150.2l-.4 .4h-.3M103.4 149.6v.5M103.8 150.4l.2 .2"/>
<path d="M103.8 149.2v.5M103.9 149.7h.9l.2 .3M103.9 149.2h1.1M105 150.4l-.2 .2h-.7M105 150v.3M112.9 155.9v.1M112.9 156h.7M113 155.1l-.1 .1M113 155.1h.5M113.1 155.6l-.2 .2M113.2 155.6h.3M113.5 155.1l.1 .1"/>
<path d="M113.6 155.3v.1M113.6 155.5l-.1 .1M113.7 150v3.5M114 155.1l.7 .7M114 155.1v.9M114.7 155.1v.9M115.1 155.1v.1M115.1 155.1h.7M115.4 151.7h1.7v15.4M115.4 153.5h1.7M115.4 149.6v.8M115.4 151.4v.8"/>
<path d="M115.4 153v.9M115.4 155.6v.4M115.8 155.3l-.4 .3M115.8 155.1v.1M116 151.7l.3 .4M116.1 155.8l.1 .2M116.1 155.3v.5M116.2 155.1l-.1 .1M116.3 151.4l-.3 .4M116.3 155.1h.4M116.3 156h.4M116.7 155.3l-.5 .5"/>
<path d="M116.8 155.2h.1M116.8 155.1l.1 .1M116.9 155.8l-.1 .2M116.9 155.3v.5M117.2 155.8l.1 .2M117.2 155.3v.5M117.3 155.1l-.1 .1M117.4 155.1h.4M117.4 156h.4M117.8 155.3l-.5 .5M117.9 155.2h.1M117.9 155.1l.1 .1"/>
<path d="M118 155.8l-.1 .2M118 155.3v.5M118.3 155.9v.1M118.4 156h.7M118.4 155.1l-.1 .1M118.5 155.1h.4M118.6 155.6l-.3 .2M118.6 155.6h.3M119 155.1l.1 .1M119.1 155.3v.1M119.1 155.5l-.1 .1M60.4 160.3h2.7l-1.4 1.7z"/>
<path d="M66.3 160.3h2.7l-1.3 1.7zM115.8 167.1h2.7l-1.4 1.7z"/>
<circle cx="116.3" cy="151.7" r="2.55"/>
</g>
<g fill="#000" stroke="#000" stroke-width=".17">
<circle cx="227" cy="64.8" r=".45"/>
<circle cx="233" cy="64.8" r=".45"/>
<circle cx="154.6" cy="95.5" r=".45"/>
<circle cx="166.5" cy="104" r=".45"/>
<circle cx="61.7" cy="142.4" r=".45"/>
<circle cx="117.1" cy="143.2" r=".45"/>
</g>
<path d="M93.8 206.2h34" fill="none" stroke="#00f" stroke-width=".21"/>
<text font-size="4.2" x="12.5" y="205.6">PDF 檔案使用 &quot;pdfFactoryPro&quot; 試用版本建立 www.pdffactory.com</text>
<g font-size="2.7" fill="#fff">
<text x="127.8" y="33.2">L</text>
<text x="156" y="34.1">L0</text>
<text x="134.2" y="37.9">0.001R|F|2512</text>
<text x="123.6" y="43.5">L</text>
<text x="160.2" y="43.5">L0</text>
<text x="205.4" y="44.3">N</text>
<text x="62.2" y="53.7">L0</text>
<text x="128.9" y="63.1">IP</text>
<text x="154.4" y="62.2">IN</text>
<text x="235.2" y="63.9">VI</text>
<text x="67.5" y="95.5">IP</text>
<text x="173" y="95.5">SCL</text>
<text x="68.4" y="104">IN</text>
<text x="173.9" y="104">PWM1</text>
<text x="67.4" y="111.6">VI</text>
<text x="100.9" y="121.1">HLW8012</text>
<text x="100.9" y="122.6">sop8</text>
<text x="100.8" y="150.8">IO5</text>
</g>
<g font-size="2.3" fill="#fff">
<text x="98.4" y="80.4">5V</text>
<text x="116.3" y="123">5V</text>
<text x="60.9" y="133.2">5V</text>
</g>
<text font-size="2.2" x="90.7" y="90.4">U8</text>
<g font-size="2">
<text x="133.9" y="51.7" transform="rotate(-90 133.9 51.7)">2</text>
<text x="153.5" y="51.7" transform="rotate(-90 153.5 51.7)">2</text>
<text x="133.9" y="65.2" transform="rotate(-90 133.9 65.2)">1</text>
<text x="133.9" y="60.8" transform="rotate(-90 133.9 60.8)">1</text>
<text x="153.5" y="65.2" transform="rotate(-90 153.5 65.2)">1</text>
<text x="153.5" y="60.8" transform="rotate(-90 153.5 60.8)">1</text>
<text x="226.8" y="68.8" transform="rotate(-90 226.8 68.8)">2</text>
<text x="232.8" y="68.6" transform="rotate(-90 232.8 68.6)">1</text>
<text x="133.9" y="74.3" transform="rotate(-90 133.9 74.3)">2</text>
<text x="153.5" y="74.3" transform="rotate(-90 153.5 74.3)">2</text>
<text x="226.8" y="77.9" transform="rotate(-90 226.8 77.9)">1</text>
<text x="232.8" y="77.7" transform="rotate(-90 232.8 77.7)">2</text>
<text x="99" y="86.5" transform="rotate(-90 99 86.5)">1</text>
<text x="154.3" y="115.6" transform="rotate(-90 154.3 115.6)">2</text>
<text x="166.3" y="115.6" transform="rotate(-90 166.3 115.6)">2</text>
<text x="99" y="122.9" transform="rotate(-90 99 122.9)">5</text>
<text x="154.3" y="124.8" transform="rotate(-90 154.3 124.8)">1</text>
<text x="166.3" y="124.8" transform="rotate(-90 166.3 124.8)">1</text>
<text x="116.9" y="129.3" transform="rotate(-90 116.9 129.3)">2</text>
<text x="116.9" y="138.4" transform="rotate(-90 116.9 138.4)">1</text>
<text x="61.5" y="145.4" transform="rotate(-90 61.5 145.4)">2</text>
<text x="67.4" y="145.3" transform="rotate(-90 67.4 145.3)">1</text>
<text x="116.9" y="146.3" transform="rotate(-90 116.9 146.3)">3</text>
<text x="61.5" y="154.6" transform="rotate(-90 61.5 154.6)">1</text>
<text x="67.4" y="154.4" transform="rotate(-90 67.4 154.4)">2</text>
<text x="116.9" y="158.7" transform="rotate(-90 116.9 158.7)">2</text>
</g>
<g font-size="2" fill="#fff">
<text x="137" y="57" transform="rotate(-90 137 57)">1KR|J|0603</text>
<text x="156.6" y="57" transform="rotate(-90 156.6 57)">1KR|J|0603</text>
<text x="137" y="74" transform="rotate(-90 137 74)">100NF/50V/0603</text>
<text x="229.9" y="77.5" transform="rotate(-90 229.9 77.5)">1KR|J|0603</text>
<text x="157.5" y="78.2" transform="rotate(-90 157.5 78.2)">100NF/50V/0603</text>
<text x="236.7" y="82.5" transform="rotate(-90 236.7 82.5)">100NF/50V/0603</text>
<text x="157.5" y="121" transform="rotate(-90 157.5 121)">15KR|J|0603</text>
<text x="169.4" y="121" transform="rotate(-90 169.4 121)">15KR|J|0603</text>
<text x="120.8" y="138" transform="rotate(-90 120.8 138)">10KR|J|0603</text>
<text x="65.4" y="157.6" transform="rotate(-90 65.4 157.6)">1UF/25V/0603</text>
<text x="70.6" y="159.2" transform="rotate(-90 70.6 159.2)">100NF/50V/0603</text>
</g>
<g font-size="1.9">
<text x="27.6" y="17.9">8</text>
<text x="61.7" y="17.9">7</text>
<text x="95.8" y="17.9">6</text>
<text x="129.9" y="17.9">5</text>
<text x="163.2" y="17.9">4</text>
<text x="197.2" y="17.9">3</text>
<text x="231.3" y="17.9">2</text>
<text x="266.4" y="17.9">1</text>
<text x="8" y="37.5">D</text>
<text x="285" y="39.2">D</text>
<text x="8" y="77.6">C</text>
<text x="285" y="77.6">C</text>
<text x="8" y="115.9">B</text>
<text x="285" y="115.9">B</text>
<text x="8" y="156.8">A</text>
<text x="285" y="156.8">A</text>
<text x="198.8" y="179.2">TITLE:</text>
<text x="259" y="179.2">DATE:</text>
<text x="199.3" y="186.5">ENGINEER:</text>
<text x="259" y="186.8">PAGE:</text>
<text x="27.6" y="192.6">8</text>
<text x="60.9" y="192.6">7</text>
<text x="95" y="192.6">6</text>
<text x="129.1" y="192.6">5</text>
<text x="164" y="192.6">4</text>
<text x="198.1" y="192.6">3</text>
<text x="232.2" y="192.6">2</text>
<text x="267.3" y="192.6">1</text>
</g>
<g font-size="1.7">
<text x="140" y="33.8">1</text>
<text x="149" y="33.8">2</text>
<text x="210.8" y="44">1</text>
<text x="219.8" y="44">2</text>
<text x="224.4" y="44">1</text>
<text x="233.4" y="44">2</text>
<text x="48.9" y="53.4">1</text>
<text x="57.8" y="53.4">2</text>
<text x="133.5" y="57.1" transform="rotate(-90 133.5 57.1)">R27</text>
<text x="153.1" y="57.1" transform="rotate(-90 153.1 57.1)">R31</text>
<text x="210.8" y="54.2">1</text>
<text x="219.8" y="54.2">2</text>
<text x="224.4" y="54.2">1</text>
<text x="233.4" y="54.2">2</text>
<text x="210.8" y="64.4">1</text>
<text x="219.8" y="64.4">2</text>
<text x="133.5" y="70.8" transform="rotate(-90 133.5 70.8)">C22</text>
<text x="153.1" y="70.8" transform="rotate(-90 153.1 70.8)">C23</text>
<text x="226.4" y="74.2" transform="rotate(-90 226.4 74.2)">R37</text>
<text x="232.4" y="74.2" transform="rotate(-90 232.4 74.2)">C24</text>
<text x="85.6" y="95.1">2</text>
<text x="111.5" y="95.1">6</text>
<text x="129.8" y="95.1">1</text>
<text x="138.8" y="95.1">2</text>
<text x="85.6" y="103.6">3</text>
<text x="111.5" y="103.6">7</text>
<text x="129.8" y="103.6">1</text>
<text x="138.8" y="103.6">2</text>
<text x="85.6" y="112.2">4</text>
<text x="111.5" y="112.2">8</text>
<text x="153.9" y="121" transform="rotate(-90 153.9 121)">R32</text>
<text x="165.9" y="121" transform="rotate(-90 165.9 121)">R33</text>
<text x="116.5" y="134.7" transform="rotate(-90 116.5 134.7)">R26</text>
<text x="61" y="150.9" transform="rotate(-90 61 150.9)">C20</text>
<text x="67" y="151" transform="rotate(-90 67 151)">C21</text>
<text x="110.2" y="151.4">1</text>
</g>
<g font-size="1.7" fill="#fff">
<text x="210" y="47.9">470KR|J|0805</text>
<text x="223.6" y="47.9">470KR|J|0805</text>
<text x="52.4" y="56.4">0R|J|1206</text>
<text x="210" y="58.1">470KR|J|0805</text>
<text x="223.6" y="58.1">470KR|J|0805</text>
<text x="210" y="68.4">470KR|J|0805</text>
<text x="133.4" y="98.2">10KR|J|0603</text>
<text x="133.4" y="106.7">10KR|J|0603</text>
<text x="112.9" y="156.1">2N7002</text>
</g>
<g font-size="1.4">
<text x="143.6" y="33.2">R10</text>
<text x="214.3" y="43.5">R34</text>
<text x="228" y="43.5">R38</text>
<text x="52.4" y="52.8">R25</text>
<text x="214.3" y="53.7">R35</text>
<text x="228" y="53.7">R39</text>
<text x="214.3" y="63.9">R36</text>
<text x="133.3" y="94.6">R28</text>
<text x="133.3" y="103.1">R29</text>
<text x="112.9" y="149.2">Q5</text>
</g>
<g font-size="1.3">
<text x="99.4" y="93.6" transform="rotate(-90 99.4 93.6)">VDD</text>
<text x="99.3" y="117.3" transform="rotate(-90 99.3 117.3)">GND</text>
<text x="117.2" y="148.9" transform="rotate(-90 117.2 148.9)">D</text>
<text x="117.2" y="154" transform="rotate(-90 117.2 154)">S</text>
</g>
<g font-size="1.1">
<text x="99.6" y="82.4">VCC_BAR</text>
<text x="91.1" y="95.5">VIP</text>
<text x="105.8" y="95.5">CF</text>
<text x="91.1" y="104">VIN</text>
<text x="105.1" y="104.1">CF1</text>
<text x="91.1" y="112.5">V2P</text>
<text x="105.2" y="112.5">SEL</text>
<text x="117.5" y="124.9">VCC_BAR</text>
<text x="62.1" y="135.2">VCC_BAR</text>
<text x="113.2" y="151.7">G</text>
</g>
</svg>
